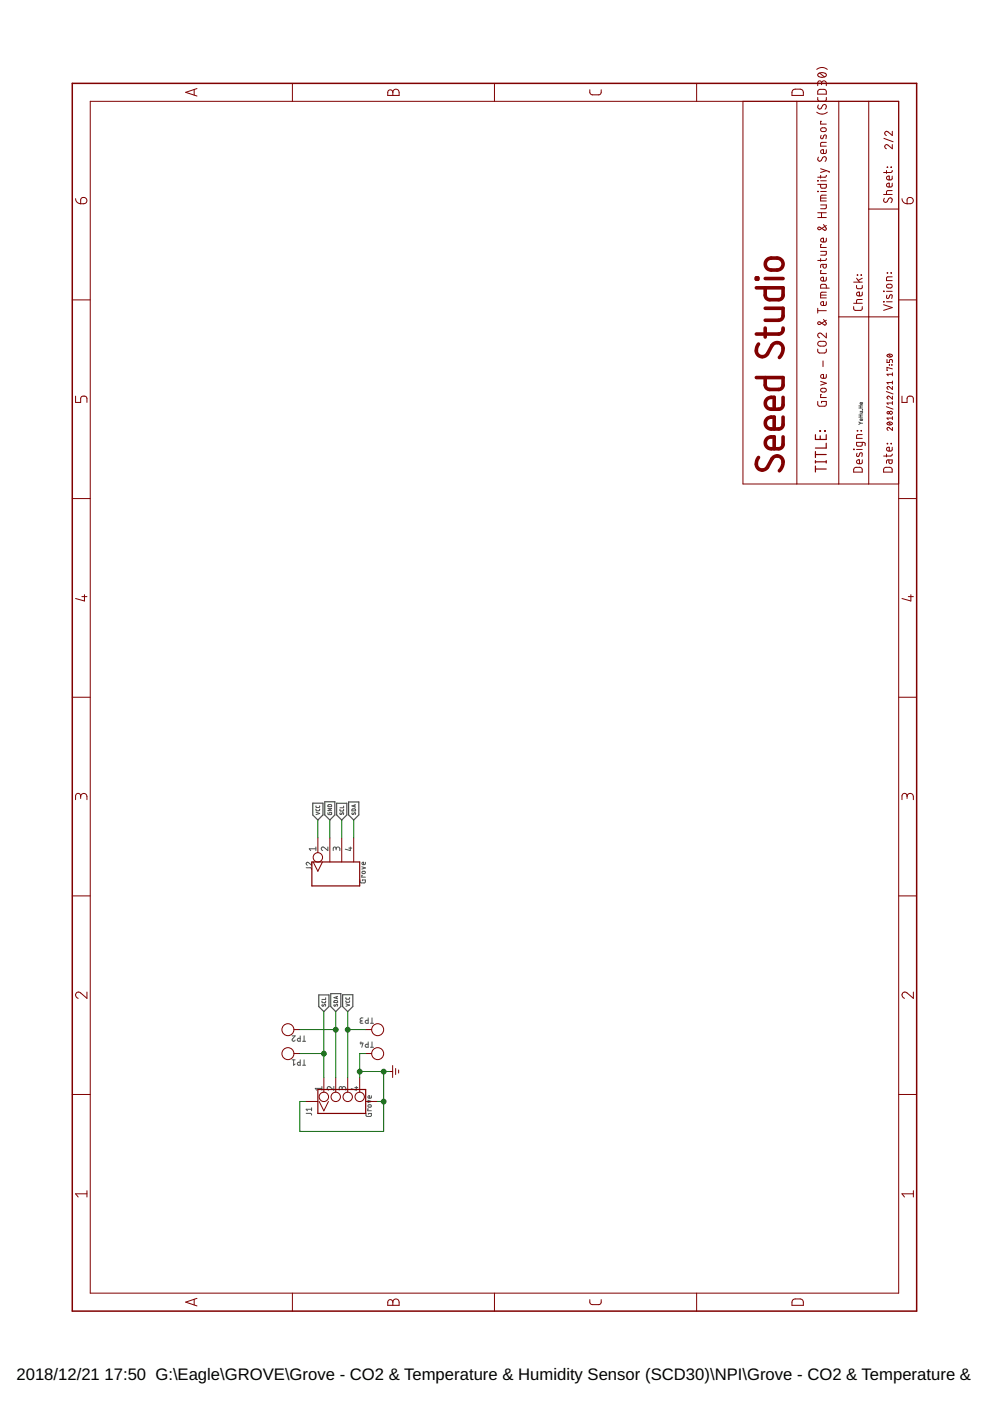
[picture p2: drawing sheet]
<svg xmlns="http://www.w3.org/2000/svg" width="210mm" height="297mm" viewBox="0 0 210 297" stroke-linecap="round" stroke-linejoin="round" font-family="sans-serif">
<g fill="none" stroke="#505050" stroke-width=".21">
<path d="M182.1 89.5l.4 .2M182.1 88.4h.8M182.1 88h.8M182.1 86.5h.8M182.1 86.1h.8M182.4 87.2h.5l-.1 .4h-.4M182.4 86.1v.4M182.4 88v.4M182.5 89.7l-.4 .3M182.5 89.7h.4M182.9 86.8h.1M182.9 88.8l-.1 .4-.4-.1v-.2l.2-.1v.4"/>
<path d="M182.9 85.3l-.1 .4h-.4v-.3l.2-.1v.4M67 180h-1.4l.3 .3M67 179.6v.7M67 171.5l.2 .4h.5l.1-.4M67 170.9l.2 .3h.5l.1-.3M67 172.2l.8 .3-.8 .2M69.5 179.6v.7l-.8-.6a.38 .38 0 0 0-.6 .1 .38 .38 0 0 0 .3 .5M69.5 172.3l.1 .4 .7-.1v-.3h-.4v.1M69.5 171.4h.8l-.8 .5h.8M69.6 170.6h.6l.1 .4h-.8zM71.3 180a.39 .39 0 0 1 .4-.4 .39 .39 0 0 1 .4 .4v.3M72.1 171.6l.1 .4 .6-.1 .1-.3"/>
<path d="M72.1 172.3v.3l.1 .1 .6-.4-.1 .4M72.9 170.9v.4h-.8M74 179.8h.6M74.3 179.6v.7l-1.1-.3M74.7 172.3l-.1 .3 .2 .1 .5-.4v.4M74.7 171.5h.6l.1 .4h-.8zM75.2 170.7v.4M75.4 170.6l-.8 .3 .8 .2M64.9 184h1l.2 .4M66.1 182.8v.7l-.7-.6a.32 .32 0 0 0-.5 .1 .32 .32 0 0 0 .3 .5M71.3 180.2l-.1-.5-.3-.1-.2 .1v.6M76.3 186.6l.2 .6 .9-.1 .1-.5h-.7v.2"/>
<path d="M76.7 183.8l.8 .2-.8 .3M76.8 184.8l.5-.1 .2 .3-.2 .2h-.3l-.2-.1zM76.8 185.6h-.1v.4h.8M77.5 182.8l-.1 .4-.4 .1a.26 .26 0 0 1-.3-.3 .26 .26 0 0 1 .4-.2v.5M61.9 219.6h.7l-.6 .7a.31 .31 0 0 0 .1 .5 .31 .31 0 0 0 .5-.3M63.6 219.6v1.2l-.5-.1v-.4l.5-.2M64.5 219.6v1.2M68.3 212.2l.1 .4h.6v-.4M68.3 213v.3h.1l.6-.4-.1 .5M69 211.5v.4h-.7M70.8 212.2h.7l.1 .4h-.8zM70.9 213l-.1 .3h.2l.5-.4v.5"/>
<path d="M71.4 211.3v.4M71.6 211.2l-.8 .3 .8 .3M73.3 212.2l.2 .3h.5l.1-.3M73.3 211.5l.2 .4 .5-.1 .1-.3M73.3 212.8l.8 .3-.8 .3M76.8 216.5h-.3l-.2 .3 .2 .1 .5 .1M77 215.8l-.6 .1-.1 .3 .3 .3M78.1 215.8v1.2l-.6-.1v-.4l.6-.2M78.5 217h.7M78.9 215.8v1.2M61.9 224.7h.7M62.3 224.7v1.1l.3-.2"/>
<path d="M63.6 224.7v1.1l-.5-.1v-.4l.5-.1M64.2 225.8h.6M64.2 220.8h.6M64.5 224.7v1.1M64.9 236.1h1l.2 .3M66.1 234.9v.6M66.1 235.2h-1.2l.3 .3M68.2 230.8h-1.4l.3 .3M68.2 230.4v.7M70.8 230.4v.7l-.8-.6a.38 .38 0 0 0-.6 .1 .38 .38 0 0 0 .3 .5M72.5 230.8a.39 .39 0 0 1 .4-.4 .39 .39 0 0 1 .4 .4v.3M72.5 231v-.5l-.3-.1-.3 .1v.6"/>
<path d="M75.2 230.6h.7M75.5 230.4v.7l-1-.3M76.3 221.1h.7l-.3 .9M76.5 220.9v.5M77.6 236.1l.1 .5h1v-.5h-.6v.2M78 233.3l.7 .2-.7 .3M78 234.3h.6l.1 .2-.1 .2h-.5zM78.1 220.9v1.1l-.6-.1v-.4l.6-.1M78.1 235.1h-.1v.4h.7M78.5 222h.7M78.7 232.3v.5h-.5a.26 .26 0 0 1-.2-.3 .26 .26 0 0 1 .4-.2v.5M78.9 220.9v1.1"/>
</g>
<path d="M66.3 170.3h2.2v2.5l-1.1 1.1-1.1-1.1zM68.9 170h2.1v2.8l-1.1 1.1-1-1.1zM71.4 170.3h2.1v2.5l-1 1.1-1.1-1.1zM73.9 170h2.2v2.8l-1.1 1.1-1.1-1.1zM67.6 210.9h2.1v2.5l-1 1.1-1.1-1.1zM70.1 210.7h2.2v2.7l-1.1 1.1-1.1-1.1zM72.6 210.9h2.2v2.5l-1.1 1.1-1.1-1.1z" fill="none" stroke="#505050" stroke-width=".25"/>
<g fill="none" stroke="#800000" stroke-width=".21">
<path d="M41.2 19v1.2M41.8 18.8l-2.4 .8 2.4 .8M62 17.7v3.8M82.3 19.2l.4-.2 .3 .1 .3 .5a.67 .67 0 0 1 .7-.7 .67 .67 0 0 1 .6 .7v.6h-2.4zM83.3 19.6v.6M104.8 17.7v3.8M125.1 19v.8l.5 .3 1.7-.1 .1-.3 .1-.7M147.7 17.7v3.8M168 19.2l.6-.3 1.5 .1a1.18 1.18 0 0 1 .2 1.2h-2.4zM173.2 14.7a1.77 1.77 0 0 1 2.2 0M173.5 15.6a1.14 1.14 0 0 1 1.7 .3 1.07 1.07 0 0 1-1.8 0zM173.6 19h1.3l.3 .3v.7h-1.8v-.7z"/>
<path d="M173.8 15.5l1 .8M174.2 17.7a.51 .51 0 0 1 .5-.6 .51 .51 0 0 1 .5 .6v.5M174.2 17.9v-.4a.4 .4 0 0 0-.4-.4 .4 .4 0 0 0-.4 .4v.7M19.1 21.5h171.4v252.7h-171.4zM157.5 21.5v81.1h33M169 21.5v81.1M173.2 23.8a1.77 1.77 0 0 0 2.2 0M173.4 39.1h1.8v.6l-.2 .2h-.8l-.2-.2v-.6M173.4 20.7v.5l.4 .3M173.4 38.3l.1 .1zM173.5 33.3l-.1 .6 .4 .3 .3-.1 .3-.7a.46 .46 0 0 1 .7 0 .46 .46 0 0 1 0 .7l-.2 .1M173.5 22.2l-.1 .7 .4 .2 .3-.1 .3-.6a.46 .46 0 0 1 .7-.1 .46 .46 0 0 1 0 .7l-.2 .2"/>
<path d="M174 37.2v.6M174 38.3h1.2M174 35.8l1.8 .6v.2M174.1 28.7l-.1 .6 .3 .1 .4-.7 .4-.1v.8M174.1 27.2l.7-.1a.4 .4 0 0 1 .4 .4 .4 .4 0 0 1-.4 .4l-.7-.1zM174.2 25.7h-.2v.6h1.2M175.2 37.2l-.2 .3-1.6 .1M175.2 31.7l-.1 .8-.7 .1a.42 .42 0 0 1-.4-.6 .42 .42 0 0 1 .6-.3v.9M175.2 30.2h-1l-.2 .3v.5h1.2M175.2 20.7v.5l-.4 .3M175.2 36.2l-1.2 .4M177.8 21.5v81.1"/>
<path d="M184.2 21.5v81.1M187.4 29.3l2 .8M188 36.2v.6M188.1 35.4l.1 .1zM188.9 35.4l.1 .1zM189.2 38.8l-.1 .8h-.7a.42 .42 0 0 1-.4-.5 .42 .42 0 0 1 .6-.3v.8M189.2 37.3l-.1 .8h-.7a.42 .42 0 0 1-.4-.5 .42 .42 0 0 1 .6-.3v.8M189.2 36.2l-.1 .2-.2 .2h-1.6M189.2 30.6v.9l-.9-.7a.43 .43 0 0 0-.7 .1 .43 .43 0 0 0 .3 .6M189.2 27.8v.9l-.9-.7a.43 .43 0 0 0-.7 .1 .43 .43 0 0 0 .3 .6M16 42.1l.3 .8 .8 .3M17.3 42a.69 .69 0 0 1 1.1 .3 .69 .69 0 0 1-.6 .9h-.7v-1z"/>
<path d="M173.4 40.6h.1zM173.4 46.1h1.8M173.4 45.1h1.8M174 53.3h1.2v.6l-.2 .2h-1M174 43.5h1.2v.6l-.2 .1-1 .1M174 54.8v.6M174 42h1.2M174 40.6h1.2M174.2 45.1v1M174.2 51.9h-.2v.6h1.2M174.2 57.4h-.2v.6h1.2M174.5 56v.5a.35 .35 0 0 0 .3 .4 .35 .35 0 0 0 .4-.4v-.5l-1 .1-.2 .1v.5"/>
<path d="M174.6 47.6l.6 .8a.29 .29 0 0 1-.1 .3 .29 .29 0 0 1-.3 .1l-1-.6a.3 .3 0 0 0-.4 .2 .3 .3 0 0 0 .4 .3l1.4-.9M175.2 58.8l-.1 .7-.7 .1a.42 .42 0 0 1-.4-.5 .42 .42 0 0 1 .6-.3v.8M175.2 54.8l-.2 .4h-1.6M175.2 50.5l-.1 .7-.7 .1a.42 .42 0 0 1-.4-.5 .42 .42 0 0 1 .6-.3v.8M175.2 41.4h-1l-.2 .3v.9h1.2M181 59.8h1.8M181.6 59l.6 .8M181.8 58.3l.1 .1zM182.6 58.3l.1 .1zM182.8 59l-.8 .5M184.2 44.3h6.3M187.3 41.2h1.9"/>
<path d="M187.5 42a.47 .47 0 0 0-.1 .7 .47 .47 0 0 0 .6 .1l.4-.7a.46 .46 0 0 1 .7 0 .46 .46 0 0 1 0 .7l-.2 .2M188.1 57.8l.1 .1zM188.9 57.8l.1 .1zM189.2 40.4h-1l-.2 .2v.6M189.2 58.7h-1l-.2 .3v.5h1.2M191.2 42.1l.4 .8 .7 .3M192.4 42.1a.68 .68 0 0 1 1.2 .1 .68 .68 0 0 1-.6 1h-.7zM15.3 63.6h3.8M173.4 74v.6l.4 .2h1.2l.2-.2v-.6M173.4 65.4v1M173.4 65.9h1.8M173.6 72.5l1.1-.1a.51 .51 0 0 1 .5 .5 .51 .51 0 0 1-.5 .5l-1.1-.1-.2-.3z"/>
<path d="M174 62.6h1.2M174.5 76.5v1.2M174.6 67.7l.6 .8a.29 .29 0 0 1-.1 .3 .29 .29 0 0 1-.3 .1l-1-.6a.3 .3 0 0 0-.4 .2 .3 .3 0 0 0 .4 .3l1.4-.9M175.2 79.4l-.1 .7-.7 .1a.42 .42 0 0 1-.4-.5 .42 .42 0 0 1 .6-.3v.8M175.2 70.6v1l-1-.8a.51 .51 0 0 0-.8 .1 .51 .51 0 0 0 .4 .7M175.2 64l-.1 .7-.7 .1a.42 .42 0 0 1-.4-.6 .42 .42 0 0 1 .6-.2v.8M175.2 62h-1l-.2 .3v.9h1.2M175.2 61.1v-.6l-.2-.2h-.7l-.3 .2v.6h1.8M177.8 67.2h12.7M181 65v.6l.4 .2h1.2l.2-.2v-.6M181 64.3h1.8M181.6 60.5v.5l.3 .2 .8-.1 .1-.6"/>
<path d="M182.8 63.5l-1.1 .1-.1 .7M182.8 61.9l-.1 .8h-.7a.42 .42 0 0 1-.4-.5 .42 .42 0 0 1 .6-.3v.8M187.3 61.7l.2 .1zM187.3 63.9l.2 .1zM187.3 64.6l1.9 .6-1.9 .6M188 64h1.2M188 61.8h1.2M188 62.6v.5l.3 .2 .4-.8h.4v.8M188.1 60.4l.7-.1a.4 .4 0 0 1 .4 .4 .4 .4 0 0 1-.4 .4l-.7-.1zM188.1 76.2v.7h.5v-.4a.32 .32 0 0 1 .3-.3 .32 .32 0 0 1 .3 .3v.4M188.1 75.3a.63 .63 0 0 1 1.1 .2 .61 .61 0 0 1-.6 .2 .61 .61 0 0 1-.5-.4zM188.3 75.1l.7 .5"/>
<path d="M188.6 77.3h.1M189.1 77.4h.1M189.2 79v.7M189.2 79.4h-1.1l.2 .3M189.2 78.2l-1.1-.3v.6h.1M190.5 63.6h3.9M16 84v1.3h1.1v-.8a.68 .68 0 0 1 .7-.5 .68 .68 0 0 1 .6 .5v.8M173.4 85.1v.6l.2 .4h1.4l.2-.2v-.8h-1v.3M174 80.9l1.2 .4-1.2 .4M174.1 82.4l.7-.1a.4 .4 0 0 1 .4 .4 .4 .4 0 0 1-.4 .4l-.7-.1zM174.2 83.7h-.2v.6h1.2M181 95.2l.1 .1z"/>
<path d="M181.1 99.3l.4-.2h1l.3 .3v.7h-1.8zM181.6 95.3h1.2M181.7 96.1l-.1 .6 .3 .1 .5-.8h.3v.8M181.8 91.3l.1 .1zM182.6 91.3l.1 .1zM182.8 97.5l-.1 .7-.7 .1a.43 .43 0 0 1-.4-.5 .43 .43 0 0 1 .6-.3v.8M182.8 93.8v.6l-.2 .2h-.7l-.3-.2v-.6h1.5l.3 .2v.5M182.8 92.1l-1 .1-.2 .2v.5h1.2M187.4 99.3l.3-.2h1.1l.3 .3 .1 .7h-1.9zM187.9 86.2l1.4 .5M187.9 83l1.4 .5M188 96.3v.6"/>
<path d="M188.1 94l.1 .1zM188.2 89.6a.62 .62 0 0 1 1 .3 .63 .63 0 0 1-1.1-.2zM188.3 89.5l.7 .5M188.5 97.5v.5a.35 .35 0 0 0 .3 .3 .35 .35 0 0 0 .4-.3v-.5h-1l-.2 .2v.5M188.9 94l.1 .1zM189.2 96.3l-.1 .2-.2 .2h-1.6M189.2 94.8l-.1 .7-.7 .1a.42 .42 0 0 1-.4-.5 .42 .42 0 0 1 .6-.3v.8M189.2 90.6v.6l-.6-.5a.31 .31 0 0 0-.5 .1 .31 .31 0 0 0 .2 .4M189.2 84v.6l-.7-.6a.32 .32 0 0 0-.4 .2 .32 .32 0 0 0 .2 .4M189.2 81.9v.7l-.6-.6a.32 .32 0 0 0-.5 .1 .32 .32 0 0 0 .2 .5M189.2 80.8v.6M189.2 85.1v.7"/>
<path d="M189.2 88.3v.7M189.2 88.6h-1.1l.2 .4M189.2 85.4h-1.1l.2 .4M189.2 81.1h-1.1l.2 .3M191.2 84v1.3h1.1v-.8a.68 .68 0 0 1 .7-.5 .68 .68 0 0 1 .7 .5v.8M15.3 105.7h3.8M190.5 105.7h3.9M17.4 126.5h1M17.9 126.1v1.3l-1.9-.5M192.6 126.5h1.1M193.1 126.1v1.3l-1.9-.5M15.3 147.8h3.8"/>
<path d="M190.5 147.8h3.9M17.1 168.9a.67 .67 0 0 1 .7-.7 .67 .67 0 0 1 .6 .7v.6M17.1 169.3v-.6a.54 .54 0 0 0-.5-.5 .54 .54 0 0 0-.6 .5v.8M67.4 177.7v3.1M69.9 177.7v5.1M72.5 177.7v5.1M75 177.7v5.1M192.3 168.9a.67 .67 0 0 1 .7-.7 .67 .67 0 0 1 .7 .7v.6M192.3 169.3v-.6a.54 .54 0 0 0-.5-.5 .54 .54 0 0 0-.6 .5v.8M15.3 189.9h3.8M66.4 182.8l1 1.9 1-1.9M190.5 189.9h3.9"/>
<path d="M18.4 210.3v1.4l-1.3-1.2a.66 .66 0 0 0-1 .2 .66 .66 0 0 0 .5 1M62.3 218.3h1.3M77.5 218.3h1.3M193.7 210.3v1.4l-1.4-1.2a.66 .66 0 0 0-1 .2 .66 .66 0 0 0 .5 1M15.3 232.1h3.8M62.3 223.4h1.3M64.9 233.5h2.5M67.7 233.5l1 2 .9-2M68.7 228.5v3.1M71.2 228.5v3.1M73.7 228.5v3.1M76.3 228.5v3.1"/>
<path d="M77.5 233.5h2.6M77.5 223.4h1.3M82.6 227.2h.6M83.2 225.9v2.6M83.9 226.5v1.3M84.5 226.9v.6M190.5 232.1h3.9M18.4 253.1h-2.4l.6 .7M18.4 252.5v1.3M193.7 253.1h-2.5l.6 .7M193.7 252.5v1.3M41.2 275.5v1.2"/>
<path d="M41.8 275.3l-2.4 .8 2.4 .8M62 274.2v3.8M82.3 275.7l.5-.2 .4 .2 .1 .4a.67 .67 0 0 1 .7-.7 .67 .67 0 0 1 .6 .7v.7h-2.4zM83.3 276.1v.7M104.8 274.2v3.8M125.1 275.5v.8l.5 .3h1.5l.3-.4 .1-.7M147.7 274.2v3.8M168 275.7l.6-.3 1.5 .1a1.19 1.19 0 0 1 .2 1.3h-2.4z"/>
<circle cx="188.3" cy="87.5" r=".26"/>
<circle cx="188.9" cy="87.5" r=".32"/>
<circle cx="67.4" cy="181.8" r=".99"/>
<circle cx="61" cy="218.3" r="1.27"/>
<circle cx="80.1" cy="218.3" r="1.27"/>
<circle cx="61" cy="223.4" r="1.27"/>
<circle cx="68.7" cy="232.6" r=".99"/>
<circle cx="71.2" cy="232.6" r=".99"/>
<circle cx="73.7" cy="232.6" r=".99"/>
<circle cx="76.3" cy="232.6" r=".99"/>
<circle cx="80.1" cy="223.4" r="1.27"/>
</g>
<g fill="none" stroke="#800000" stroke-width=".76">
<path d="M160.4 58.9h.3v.3h-.3zM162.2 59.1h3.8M162.7 55.1a2.38 2.38 0 0 1 2.1-.4 1.27 1.27 0 0 1 1.2 1.3 1.27 1.27 0 0 1-1.2 1.3 2.53 2.53 0 0 1-2.1-.4l-.4-.8v-.6zM160.4 61h5.6l-.1 2.1-.6 .4h-2.1l-.5-.1-.4-.6-.1-1.8M160.8 72.9a1.53 1.53 0 0 0-.5 1.6 1.53 1.53 0 0 0 1.3 1.1l.5-.1 .5-.3 1.1-1.9a1.34 1.34 0 0 1 1.8-.4 1.34 1.34 0 0 1 .4 1.8l-.7 1.1M162.2 65.4h3.8v1.8l-.4 .6-.5 .1h-2.9M162.2 69.6v1.9M166 69.6l-.1 .8-.6 .4h-4.9M160.4 80.1h5.6l-.1 2-.6 .4-2.1 .1-.5-.2-.4-.5-.1-1.8M160.8 97a1.54 1.54 0 0 0-.5 1.6 1.54 1.54 0 0 0 1.3 1.1l1-.4 1.1-2a1.34 1.34 0 0 1 1.8-.4 1.34 1.34 0 0 1 .4 1.9l-.7 1M166 92.6v1.8l-.2 .5-.5 .2h-1.8a1.26 1.26 0 0 1-1.2-1.2 1.26 1.26 0 0 1 1.2-1.3h.6v2.5M166 88.4v1.9l-.2 .4-.5 .2-1.8 .1a1.26 1.26 0 0 1-1.2-1.3 1.26 1.26 0 0 1 1.2-1.3h.6v2.6"/>
<path d="M166 84.2v1.9l-.2 .4-.5 .2-1.8 .1a1.26 1.26 0 0 1-1.2-1.3 1.26 1.26 0 0 1 1.2-1.3h.6v2.6"/>
</g>
<g fill="none" stroke="#800000" stroke-width=".25">
<path d="M172.9 99.4h2.3M172.9 92.2v1h2.3v-1M172.9 95.7v1.3M172.9 97.7v.5M172.9 98.8v1.3M172.9 97.9h2.3M172.9 96.4h2.3M173.8 91.3l.2 .1zM173.9 92.4v.8M174.9 91.3l.1 .1zM175.2 94v1h-2.3M175.2 97.7v.5"/>
<path d="M66.1 182.8h10.2v5h-10.2zM67.4 231h10.1v5.1h-10.1z"/>
</g>
<path d="M15.3 17.7h179.1v260.3h-179.1z" fill="none" stroke="#800000" stroke-width=".32"/>
<g fill="none" stroke="#008000" stroke-width=".21">
<path d="M67.4 173.9v3.8M69.9 173.9v3.8M72.5 173.9v3.8M75 173.9v3.8M63.6 218.3h7.6M68.7 214.5v14M71.2 214.5v14M73.7 214.5v14M73.7 218.3h3.8M63.6 223.4h5.1M76.3 227.2h6.3M77.5 223.4h-1.2v5.1"/>
<path d="M80.1 233.5h1.2M81.3 227.2v12.7h-17.7v-6.4h1.3"/>
</g>
<g fill="#008000" stroke="#008000" stroke-width=".21">
<circle cx="81.3" cy="233.6" r=".51"/>
<circle cx="81.3" cy="227.2" r=".51"/>
<circle cx="76.3" cy="227.2" r=".51"/>
<circle cx="73.7" cy="218.3" r=".51"/>
<circle cx="71.2" cy="218.3" r=".51"/>
<circle cx="68.7" cy="223.4" r=".51"/>
</g>
<g font-size="3.5">
<text x="3.5" y="292.5">2018/12/21</text>
<text x="22.2" y="292.5">17:50 G:\Eagle\GROVE\Grove - CO2 &amp; Temperature &amp; Humidity Sensor (SCD30)\NPI\Grove - CO2 &amp; Temperature &amp; Hu</text>
</g>
</svg>
